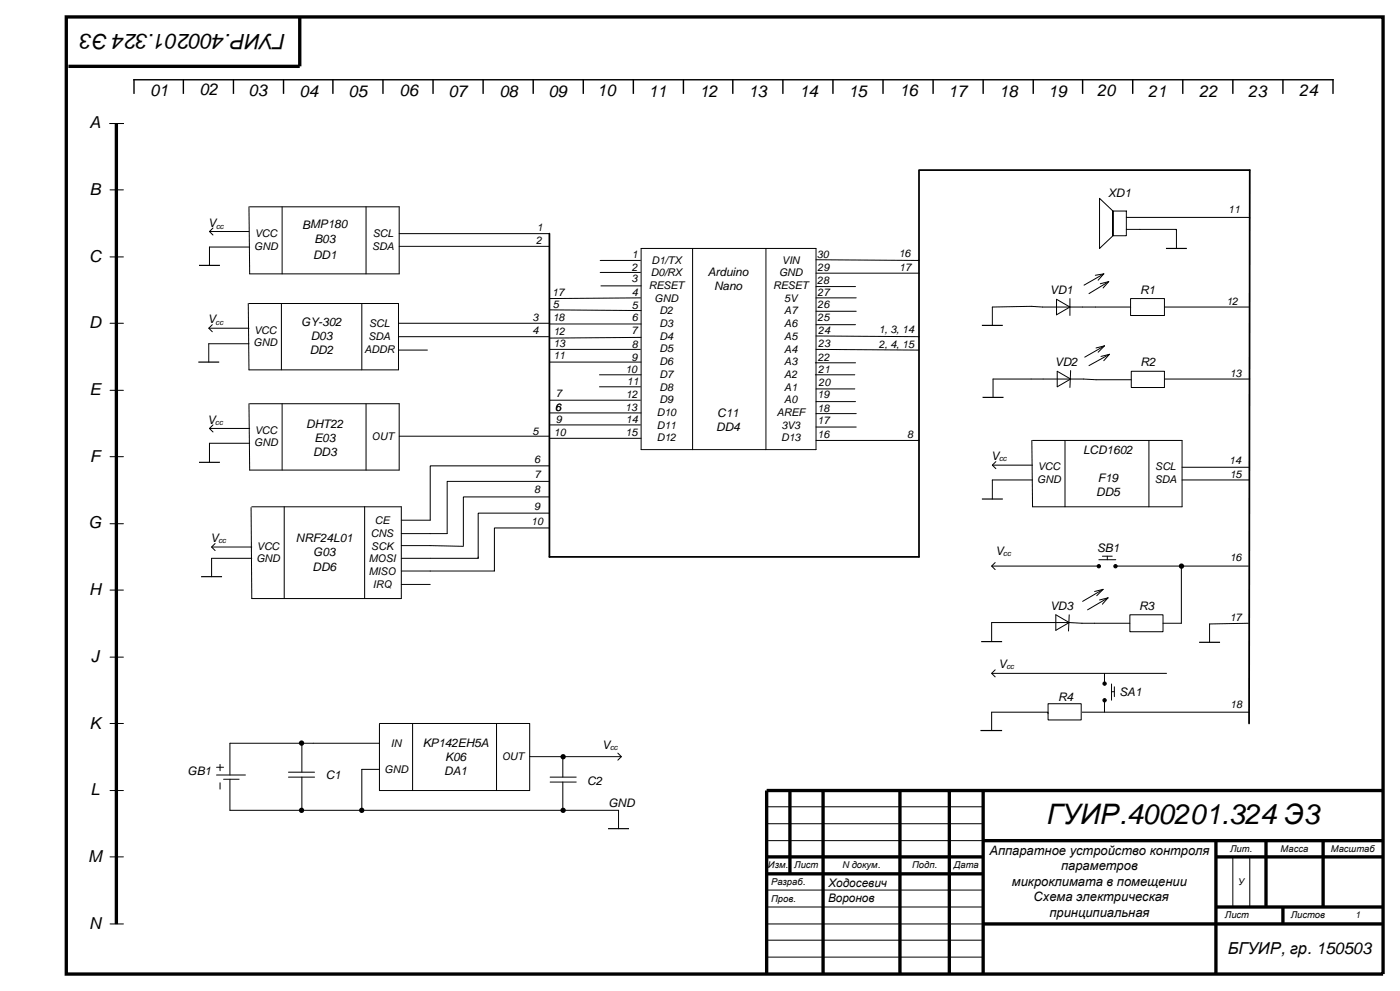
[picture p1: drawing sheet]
<svg xmlns="http://www.w3.org/2000/svg" width="420mm" height="297mm" viewBox="0 0 420 297" stroke-linecap="round" stroke-linejoin="round" font-family="sans-serif">
<g fill="none" stroke="#000" stroke-width="1" stroke-linecap="butt">
<path d="M19.9 5.1h395.2v287h-395.2zM90 5.1v14.8h-69.5M237.1 237.1v24.9M247 237.1v55M270.1 237.1v55M284.9 237.1v55M295.1 237.1v55M415.1 237.1h-185v55M230.1 257h65M295.1 252.1h120M364.9 252.1v40M364.9 257h50.2"/>
<path d="M379.9 252.1v19.9M397.1 252.1v19.9M230.1 262h65M295.1 277.1h120M364.9 272h50.2M385 272v5.1"/>
</g>
<g fill="none" stroke="#000" stroke-width=".3">
<path d="M309.5 91.9l3.3 .2h15.9M317.1 89.7l4 2.4-4 2.3zM321.1 89.5v5.1M331.3 82.1l-2.6 .4M331.3 82.1l-1.7 1.9M331.3 82.1l-6 3.4M332.7 84.5l-2.5 .6M332.7 84.5l-1.7 1.9M332.7 84.5l-5.9 3.6M230.1 241.9h65M230.1 247h65M230.1 252.1h65"/>
<path d="M370 257v15M375.1 257v15M230.1 272h65M230.1 277.1h65M230.1 266.9h65M230.1 281.9h65M230.1 287h65"/>
</g>
<path d="M339.3 89.5h10.2v5.1h-10.2z" fill-rule="evenodd" fill="#fff"/>
<path d="M328.7 92.1h10.6M339.3 89.5h10.2v5.1h-10.2zM309.5 113.7h15.6l3.8 .2M317.3 111.3l4 2.4-4 2.3zM321.3 111.1l-.2 5.1M331.5 103.7l-2.6 .7M331.5 103.7l-1.9 1.9M331.5 103.7l-6 3.4M333 106.3l-2.6 .6M333 106.3l-1.7 1.9M333 106.3l-6.2 3.3" fill="none" stroke="#000" stroke-width=".3"/>
<path d="M339.5 111.3h10v4.9h-10z" fill-rule="evenodd" fill="#fff"/>
<g fill="none" stroke="#000" stroke-width=".3">
<path d="M62.9 69.4h11.8M63.9 68.4l-1 1 1 1.1M74.7 62l.2 20.1h44.9v-20.1h-44.9M74.9 74.1h-12v5.5M84.7 62v20.1M109.9 62v20.1M119.8 70.1h45.1M180.1 78.1h12.1M192.4 74.5h52.5v60.3h-52.5zM207.9 74.5v60.3M229.9 74.5v60.3M244.9 77.9l30.9 .2"/>
<path d="M62.7 98.4h12M63.7 97.4l-1 1 1 1.1M74.5 91l.2 19.9h44.9v-19.9h-44.9M84.5 91v19.9M108.6 91v19.9M119.6 96.9h45.1M164.9 92.9l27.5 .2M165.1 97.2h27.3M180.1 81.7h12.1M192.2 89.3l-27.3 .2M244.9 97.4h11.9M244.9 93.3h12.1"/>
<path d="M244.9 89.3h12.1M244.9 85.9h11.9M244.9 81.9h30.9M309.5 91.9l-11.7 .2v5.5M349.5 92.1h25.4M74.7 103.1h-12v5.5M164.9 104.8h27.3M179.9 116h12.3M179.9 112.4h12.5M192.4 101.2l-27.5 .2M244.7 112.4h11.8M244.7 108.8h12.1"/>
<path d="M244.9 104.8l30.9 .2M244.9 100.8l30.9 .2M244.9 116.6h11.6M309.5 113.7h-11.5v5.5M328.9 113.9h10.6M339.5 111.3h10v4.9h-10zM349.5 113.7h25.6M62.9 128.5h12M63.9 127.4l-1 1.1 1 1M74.7 121.1l.2 19.9h44.9v-19.9h-44.9M74.9 132.9h-12v5.7M84.7 121.1v19.9"/>
<path d="M109.9 121.1v19.9M119.8 130.8h45.1M164.9 127.4h27.3M164.9 131.4h27.5M244.9 132.1h30.9M244.9 128.1h12.1M244.9 124h12.1M244.9 120.4h11.9M297.8 139.5h12.1M298.9 138.4l-1.1 1.1 1.1 1M309.7 132.1l.2 19.9h44.9v-19.9h-44.9M319.6 132.1v19.9"/>
<path d="M344.8 132.1v19.9M309.9 143.9h-12.1v5.7M354.8 143.9h20.1M354.8 140.1h20.1M331 176.7l-2.5 .7M331 176.7l-1.9 1.9M331 176.7l-6.1 3.6M332.5 179.3l-2.5 .6M332.5 179.3l-1.7 1.9M332.5 179.3l-6.1 3.6M309 186.7h11.9M316.9 184.4l4 2.3-4 2.3z"/>
<path d="M320.9 186.7l7.6 .2M320.9 184.4l-.2 4.8"/>
</g>
<path d="M275.8 51v116h-110.9v-96.9M276 51h99.1l-.2 166" fill="none" stroke="#000" stroke-width=".53"/>
<path d="M59.9 79.6h5.9M294.9 97.6h5.9M59.7 108.6h5.9M295.1 119.2h5.9M59.9 138.6h5.9M294.9 149.6h5.9" fill="none" stroke="#000" stroke-width=".35"/>
<path d="M339.1 184.4h9.9v5h-9.9z" fill-rule="evenodd" fill="#fff"/>
<g fill="none" stroke="#000" stroke-width=".3">
<path d="M119.8 73.9h45.1M119.6 101h45.1M119.6 105h8.7M164.9 108.6h27.5M164.9 120h27.3M164.9 123.8h27.5M297.6 169.8h32M298.7 168.7l-1.1 1.1 1.1 1M329.8 167.9h5.1M330.8 166.8h3M332.3 166.8v1.1M334.9 169.8h39.7"/>
<path d="M354.5 169.8v17.1h-5.5M309 186.7h-11.4v5.7M328.5 186.9h10.6M339.1 184.4h9.9v5h-9.9zM113.9 217h45.1v20.1h-45.1v-19.9M123.8 217v20.1M149 217v20.1M297.6 213.6v5.5M297.6 201.9h52.5M298.7 200.9l-1.1 1 1.1 1.1M324.5 213.6h50.4M331.5 201.9v2.6"/>
<path d="M331.5 210.4v3.2M333.6 205.1v4.9M333.6 207.4h.8M334.4 206v2.9M65 232.4h8.7M65 230.1h2.1M66 229.2v1.9M66 234.7v1.9M67.1 233.7h4.7M69 233.7v9.3h116.6v5.5M86.6 233h7.8M86.6 231.6h7.8"/>
<path d="M90.6 222.9v8.7M90.6 233v10M113.9 222.9h-44.9v9.5M113.9 230.7h-5.3v12.3M159 226.9h27.5M165.1 233h7.8M165.1 234.5h7.8M168.9 226.9v6.1M168.9 234.5v8.5M185.4 225.8l1.1 1.1-1.1 1.1"/>
<circle cx="329.8" cy="169.8" r=".5"/>
<circle cx="334.8" cy="169.8" r=".5"/>
<circle cx="331.5" cy="210" r=".5"/>
<circle cx="331.5" cy="205" r=".5"/>
</g>
<path d="M294.6 192.4h6M294.4 219.1h6.2M182.7 248.5h5.9" fill="none" stroke="#000" stroke-width=".35"/>
<g fill="#000">
<circle cx="329.8" cy="169.8" r=".5"/>
<circle cx="334.8" cy="169.8" r=".5"/>
<circle cx="354.6" cy="169.8" r=".8"/>
<circle cx="331.5" cy="210" r=".5"/>
<circle cx="331.5" cy="205" r=".5"/>
<circle cx="90.5" cy="222.8" r=".8"/>
<circle cx="169" cy="226.9" r=".8"/>
<circle cx="90.5" cy="243" r=".8"/>
<circle cx="108.6" cy="243" r=".8"/>
<circle cx="169" cy="243" r=".8"/>
</g>
<path d="M314.5 211h10v4.9h-10z" fill-rule="evenodd" fill="#fff"/>
<g fill="none" stroke="#000" stroke-width=".3">
<path d="M33 37h4M33 56.9h4M33 77h4M33 96.9h4M180.3 85.7h12.1M33 117.1h4M33 136.9h4M164.9 139.7h-35.8v16.3h-8.7M33 157.1h4M75.6 152h44.8v27.5h-44.8l-.2-27.3M85.3 152v27.5M109.4 152v27.5"/>
<path d="M164.9 144.4h-30.7v15.6h-13.8M164.9 149h-25.8v14.6M164.9 153.9h-21.4v13.5M164.9 158.3h-16.5v12.9M33 177h4M63.5 164h12.1M64.6 163l-1.1 1 1.1 1.1M75.6 167.4h-12.1v5.5M120.4 175.3h8.7M120.4 163.6l18.7 .2M143.5 167v.4h-23.1M148.4 171v.2h-28"/>
<path d="M33 197.1h4M374.6 186.9l-11.6 .2v5.5M33 217h4M297.6 213.6h16.9v.4M314.5 211h10v4.9h-10zM33 237.1h4M33 257h4M33 277.1h4"/>
</g>
<path d="M34.9 37.5v239.1" fill="none" stroke="#000" stroke-width="1"/>
<g fill="none" stroke="#000" stroke-width=".42">
<path d="M40.2 27.9v-4h359.8v4M55 23.9v4M70.1 23.9v4M85.1 23.9v4M99.9 23.9v4M114.9 23.9v4M130 23.9v4M145 23.9v4M160 23.9v4M175 23.9v4M190.1 23.9v4M205.1 23.9v4"/>
<path d="M219.9 23.9v4M234.9 23.9v4M250 23.9v4M265 23.9v4M280 23.9v4M295.1 23.9v4M310.1 23.9v4M324.9 23.9v4M339.9 23.9v4M355 23.9v4M370 23.9v4M385 23.9v4"/>
</g>
<path d="M60.5 172.9h6M360 192.6h6" fill="none" stroke="#000" stroke-width=".35"/>
<path d="M334 63.3h4v7.4h-4zM330 59.5v15l4-3.8v-7.4z" fill-rule="evenodd" fill="#fff"/>
<path d="M330 59.5l4 3.8v7.4l-4 3.8zM334 63.3h4v7.4h-4zM338 68.8h15.1v5.7M338 65.2h37.1v.2" fill="none" stroke="#000" stroke-width=".3"/>
<path d="M350.1 74.5h5.9" fill="none" stroke="#000" stroke-width=".35"/>
<text font-size="8.5" x="314.1" y="247">ГУИР.400201.324 Э3</text>
<text font-size="6.3" x="85.7" y="10.1" transform="rotate(-180 85.7 10.1)">ГУИР.400201.324 Э3</text>
<g font-size="4.9">
<text x="45.1" y="28.9">01</text>
<text x="59.9" y="28.5">02</text>
<text x="74.6" y="28.7">03</text>
<text x="89.9" y="29.1">04</text>
<text x="104.6" y="29.1">05</text>
<text x="119.9" y="28.9">06</text>
<text x="134.6" y="29.1">07</text>
<text x="149.9" y="29.1">08</text>
<text x="164.6" y="29.1">09</text>
<text x="179.3" y="28.9">10</text>
<text x="194.6" y="29.1">11</text>
<text x="209.9" y="29.1">12</text>
<text x="224.6" y="29.1">13</text>
<text x="239.9" y="29.1">14</text>
<text x="254.6" y="29.1">15</text>
<text x="269.9" y="28.9">16</text>
<text x="284.6" y="29.1">17</text>
<text x="299.9" y="29.1">18</text>
<text x="314.6" y="29.1">19</text>
<text x="329.3" y="28.9">20</text>
<text x="344.6" y="29.1">21</text>
<text x="359.9" y="29.1">22</text>
<text x="374.6" y="29.1">23</text>
<text x="389.9" y="28.8">24</text>
<text x="26.9" y="38.5">A</text>
<text x="26.9" y="58.5">B</text>
<text x="26.7" y="78.5">C</text>
<text x="26.7" y="98.5">D</text>
<text x="26.9" y="118.5">E</text>
<text x="27" y="138.5">F</text>
<text x="26.6" y="158.5">G</text>
<text x="26.7" y="178.5">H</text>
<text x="27.3" y="198.5">J</text>
<text x="26.9" y="218.5">K</text>
<text x="27.1" y="238.5">L</text>
<text x="26.4" y="258.5">M</text>
<text x="26.7" y="278.5">N</text>
<text x="368.5" y="286">БГУИР, гр. 150503</text>
</g>
<g font-size="3.9">
<text x="296.9" y="256.3">Аппаратное устройство контроля</text>
<text x="318.5" y="261">параметров</text>
<text x="303.7" y="265.7">микроклимата в помещении</text>
<text x="310.2" y="270.3">Схема электрическая</text>
<text x="314.9" y="275">принципиальная</text>
</g>
<g font-size="3.5">
<text x="332.6" y="59.1">XD1</text>
<text x="62.5" y="68.1">V</text>
<text x="90.7" y="68.5">BMP180</text>
<text x="94" y="77.6">DD1</text>
<text x="94.4" y="72.7">B03</text>
<text x="212.4" y="82.8">Arduino</text>
<text x="214.3" y="87">Nano</text>
<text x="315.1" y="88.1">VD1</text>
<text x="342.1" y="88.2">R1</text>
<text x="62.3" y="96.9">V</text>
<text x="90.4" y="97.8">GY-302</text>
<text x="93" y="106.3">DD2</text>
<text x="93.3" y="102.1">D03</text>
<text x="316.6" y="109.8">VD2</text>
<text x="342.3" y="109.9">R2</text>
<text x="215.3" y="125.1">C11</text>
<text x="62.3" y="127">V</text>
<text x="91.9" y="128.3">DHT22</text>
<text x="215" y="129.3">DD4</text>
<text x="94" y="136.8">DD3</text>
<text x="94.4" y="132.6">E03</text>
<text x="297.5" y="137.9">V</text>
<text x="325" y="136.1">LCD1602</text>
<text x="329" y="148.8">DD5</text>
<text x="329.5" y="144.5">F19</text>
<text x="63.2" y="162.4">V</text>
<text x="88.8" y="162.6">NRF24L01</text>
<text x="94" y="166.9">G03</text>
<text x="298.7" y="166.3">V</text>
<text x="329.2" y="165.5">SB1</text>
<text x="93.8" y="171.1">DD6</text>
<text x="315.1" y="183.1">VD3</text>
<text x="341.9" y="182.9">R3</text>
<text x="299.7" y="200.3">V</text>
<text x="336" y="208.6">SA1</text>
<text x="317.5" y="210.4">R4</text>
<text x="126.9" y="223.9">KP142EH5A</text>
<text x="180.7" y="224.5">V</text>
<text x="56.3" y="232.3">GB1</text>
<text x="97.7" y="233.6">C1</text>
<text x="133.3" y="232.3">DA1</text>
<text x="133.6" y="228.1">K06</text>
<text x="176.2" y="235.5">C2</text>
<text x="182.6" y="242.1">GND</text>
<text x="248.6" y="265.9">Ходосевич</text>
<text x="248.5" y="270.6">Воронов</text>
</g>
<g font-size="3.2">
<text x="368.6" y="64">11</text>
<text x="76.5" y="71.1">VCC</text>
<text x="111.9" y="71.1">SCL</text>
<text x="161.1" y="69.4">1</text>
<text x="76.3" y="74.9">GND</text>
<text x="111.7" y="74.9">SDA</text>
<text x="160.9" y="73.3">2</text>
<text x="189.6" y="77.4">1</text>
<text x="245.2" y="77.4">30</text>
<text x="269.7" y="77.1">16</text>
<text x="189.6" y="81.2">2</text>
<text x="195.3" y="82.8">D0/RX</text>
<text x="195.5" y="79">D1/TX</text>
<text x="233.8" y="82.9">GND</text>
<text x="234.7" y="79">VIN</text>
<text x="245.3" y="81.3">29</text>
<text x="269.9" y="81.3">17</text>
<text x="165.7" y="88.6">17</text>
<text x="189.5" y="84.7">3</text>
<text x="189.6" y="88.8">4</text>
<text x="194.7" y="86.7">RESET</text>
<text x="232" y="86.7">RESET</text>
<text x="245.2" y="85.2">28</text>
<text x="245.3" y="88.8">27</text>
<text x="166" y="92.5">5</text>
<text x="189.6" y="92.7">5</text>
<text x="196.5" y="90.5">GND</text>
<text x="198" y="94.3">D2</text>
<text x="235.4" y="90.5">5V</text>
<text x="235.4" y="94.3">A7</text>
<text x="245.3" y="92.5">26</text>
<text x="368.1" y="91.4">12</text>
<text x="76.3" y="100">VCC</text>
<text x="110.6" y="101.9">SDA</text>
<text x="110.8" y="98.1">SCL</text>
<text x="159.8" y="96.2">3</text>
<text x="159.8" y="100.3">4</text>
<text x="165.9" y="96.1">18</text>
<text x="166.1" y="100.5">12</text>
<text x="189.6" y="100.3">7</text>
<text x="189.6" y="96.4">6</text>
<text x="198" y="98.1">D3</text>
<text x="198" y="101.9">D4</text>
<text x="235.4" y="98.1">A6</text>
<text x="235.4" y="101.9">A5</text>
<text x="245.3" y="96.4">25</text>
<text x="245.5" y="100.2">24</text>
<text x="263.7" y="100">1, 3, 14</text>
<text x="76.1" y="103.9">GND</text>
<text x="109.4" y="105.7">ADDR</text>
<text x="166.1" y="104.1">13</text>
<text x="166.1" y="107.8">11</text>
<text x="189.6" y="104.3">8</text>
<text x="198" y="105.7">D5</text>
<text x="235.4" y="105.7">A4</text>
<text x="245.6" y="104.1">23</text>
<text x="263.7" y="104.3">2, 4, 15</text>
<text x="187.7" y="111.8">10</text>
<text x="189.6" y="108.2">9</text>
<text x="198" y="109.5">D6</text>
<text x="198" y="113.3">D7</text>
<text x="235.4" y="109.5">A3</text>
<text x="235.4" y="113.3">A2</text>
<text x="245.4" y="108.2">22</text>
<text x="245.6" y="111.7">21</text>
<text x="369.1" y="113.1">13</text>
<text x="166.8" y="119.1">7</text>
<text x="187.9" y="119.3">12</text>
<text x="188.1" y="115.4">11</text>
<text x="198" y="117.1">D8</text>
<text x="235.4" y="117.1">A1</text>
<text x="245.3" y="119.4">19</text>
<text x="245.6" y="115.7">20</text>
<text x="166.6" y="123.1">6</text>
<text x="187.6" y="123.1">13</text>
<text x="197.1" y="124.8">D10</text>
<text x="198" y="120.9">D9</text>
<text x="233.1" y="124.8">AREF</text>
<text x="235.4" y="121">A0</text>
<text x="245.3" y="123.4">18</text>
<text x="76.5" y="130">VCC</text>
<text x="111.5" y="131.9">OUT</text>
<text x="159.8" y="130.3">5</text>
<text x="166.2" y="130.6">10</text>
<text x="166.8" y="126.8">9</text>
<text x="187.7" y="130.7">15</text>
<text x="187.9" y="126.8">14</text>
<text x="197.1" y="128.6">D11</text>
<text x="234.5" y="128.6">3V3</text>
<text x="245.3" y="131.2">16</text>
<text x="245.3" y="127.2">17</text>
<text x="272.3" y="131.3">8</text>
<text x="76.3" y="133.8">GND</text>
<text x="197.1" y="132.4">D12</text>
<text x="234.4" y="132.4">D13</text>
<text x="160.3" y="138.9">6</text>
<text x="160.4" y="143.4">7</text>
<text x="311.4" y="141">VCC</text>
<text x="346.7" y="141">SCL</text>
<text x="368.9" y="139.2">14</text>
<text x="369.1" y="143.4">15</text>
<text x="160.3" y="147.9">8</text>
<text x="311.3" y="144.8">GND</text>
<text x="346.5" y="144.9">SDA</text>
<text x="160.3" y="152.9">9</text>
<text x="111.3" y="161">CNS</text>
<text x="112.5" y="157.2">CE</text>
<text x="159.4" y="157.4">10</text>
<text x="77.1" y="164.8">VCC</text>
<text x="111.4" y="164.8">SCK</text>
<text x="76.9" y="168.7">GND</text>
<text x="110.6" y="168.6">MOSI</text>
<text x="110.7" y="172.5">MISO</text>
<text x="369.1" y="168.3">16</text>
<text x="111.9" y="176.3">IRQ</text>
<text x="369.1" y="186.2">17</text>
<text x="369.2" y="212.2">18</text>
<text x="117.3" y="224.2">IN</text>
<text x="150.6" y="228">OUT</text>
<text x="115.4" y="231.8">GND</text>
</g>
<g font-size="2.8">
<text x="369.2" y="255.3">Лит.</text>
<text x="384.3" y="255.3">Масса</text>
<text x="399.4" y="255.3">Масштаб</text>
<text x="230.5" y="260.3">Изм.</text>
<text x="238.4" y="260.3">Лист</text>
<text x="252.8" y="260.3">N докум.</text>
<text x="273.7" y="260.3">Подп.</text>
<text x="286.3" y="260.3">Дата</text>
<text x="231.4" y="265.3">Разраб.</text>
<text x="371.6" y="265.3">У</text>
<text x="231.4" y="270.3">Пров.</text>
<text x="367.6" y="275.3">Лист</text>
<text x="387.3" y="275.3">Листов</text>
<text x="406.7" y="275.3">1</text>
</g>
<g font-size="2.3">
<text x="64.9" y="68.5">cc</text>
<text x="64.7" y="97.4">cc</text>
<text x="64.6" y="127.5">cc</text>
<text x="299.9" y="138.4">cc</text>
<text x="65.5" y="162.9">cc</text>
<text x="301.1" y="166.8">cc</text>
<text x="302" y="200.8">cc</text>
<text x="183.1" y="225">cc</text>
</g>
</svg>
